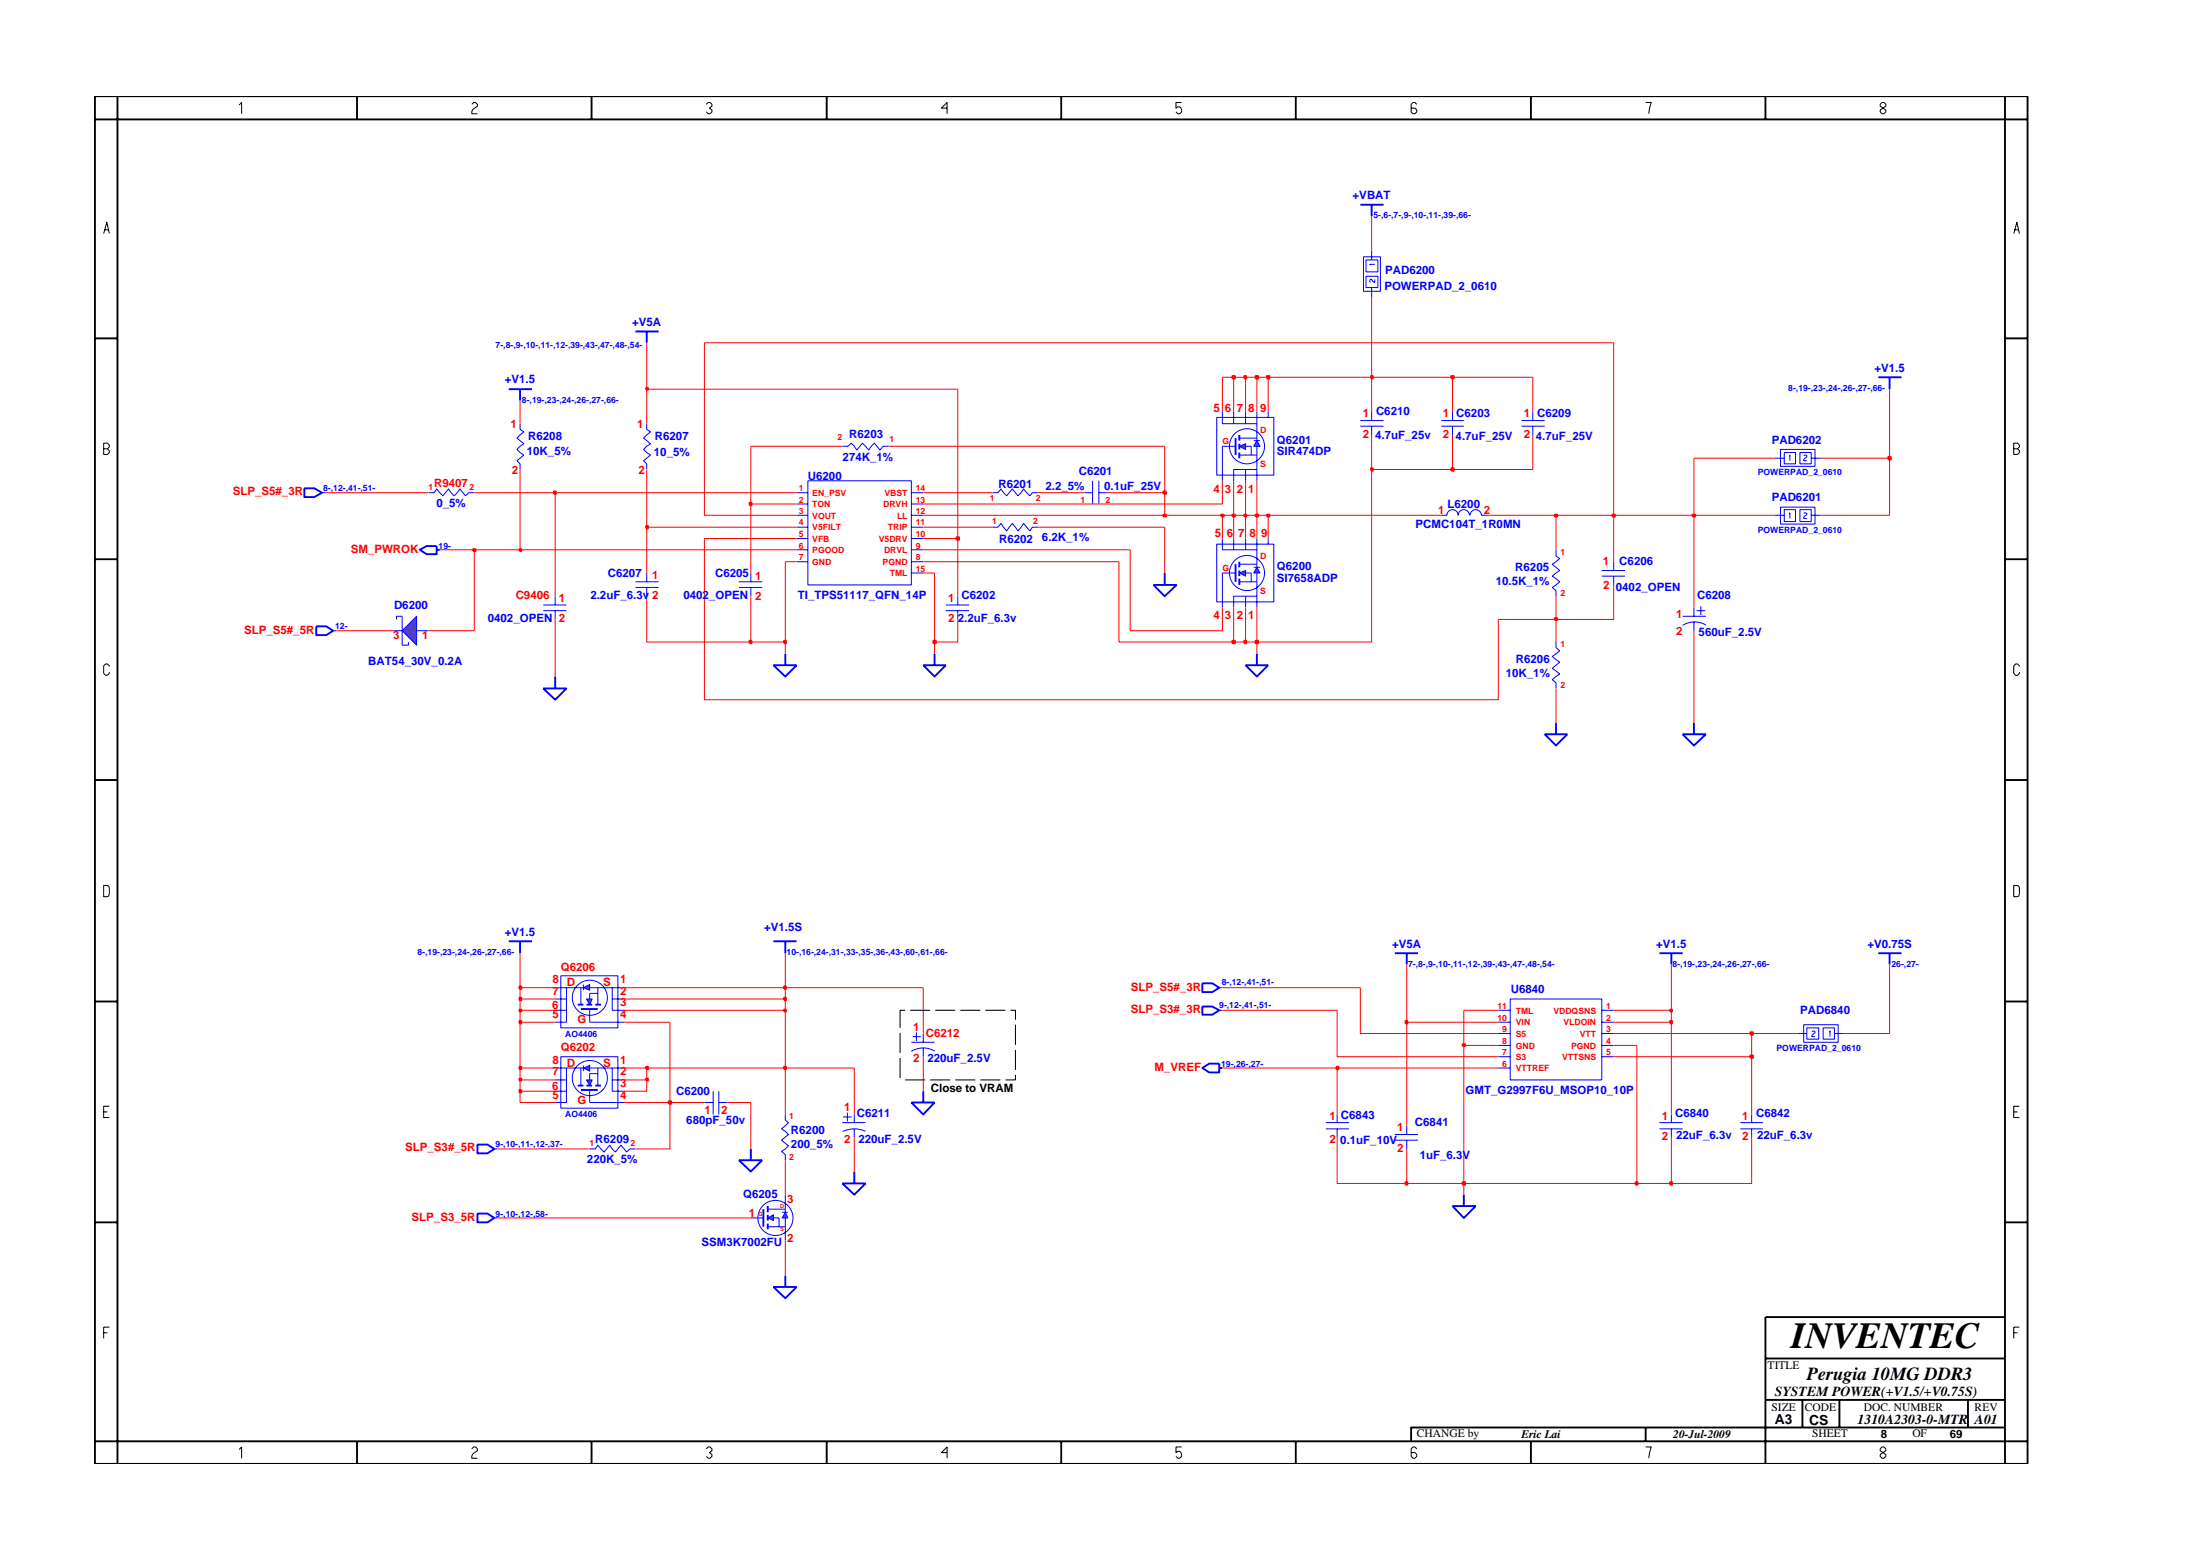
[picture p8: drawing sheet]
<svg xmlns="http://www.w3.org/2000/svg" width="297mm" height="210mm" viewBox="0 0 297 210" stroke-linecap="round" stroke-linejoin="round" font-family="sans-serif">
<g fill="none" stroke="#00f" stroke-width=".14">
<path d="M70.2 57.2v.7l.5 .4-.9 .8 .9 .8-.9 .7 .9 .8-.9 .8 .4 .4v.8M205.4 56.8h3.2M205.4 57.5h3.2M207 55.6v1.2M207 57.5v1.2M57.9 66.5h.7l.4-.5 .8 .9 .8-.9 .7 .9 .8-.9 .8 .9 .4-.4h.7M113.7 60.2h.8l.4-.4 .8 .9 .7-.9 .9 .9 .8-.9 .7 .9 .4-.5h.8M165 77.3h1.8M45 85.1h.4M227.2 83.2h3.1M228.7 82v1.2M228.7 83.9v1.2"/>
<path d="M229.1 82.4h1.1M229.6 81.8v1.2M230.3 84.3a3 3 0 0 0-3.1 .1M179 151.5h3.1M179 152.3h3.1M180.5 150.4v1.1M180.5 152.3v1.1M188.3 153.1h3.2M188.3 153.9h3.2M189.9 151.9v1.2M189.9 153.9v1.2"/>
</g>
<path d="M68.7 52.5h3.1M70.2 52.5v1.5M155.7 78.9h3.2l-1.6 1.6zM157.3 77.3v1.6M166.8 76.1v2.4M42.7 84.5h1.4l.9 .6-.9 .6h-1.4zM104.4 89.8h3.2l-1.6 1.5zM106 88.3v1.5M208.6 99.1h3l-1.5 1.5zM210.1 97.6v1.5" fill="none" stroke="#00f" stroke-width=".25"/>
<path d="M169.7 76.6l.4 .7h-.8z" fill="#3c3cc8"/>
<path d="M169.3 76.6h.8M169.7 76.6l.4 .7h-.8z" fill="none" stroke="#00f" stroke-width=".14"/>
<path d="M167.3 77.3l.9-.3v.8z" fill="#3c3cc8"/>
<g fill="none" stroke="#00f" stroke-width=".14">
<path d="M87.3 57.2v.7l.5 .4-.9 .8 .9 .8-.9 .7 .9 .8-.9 .8 .4 .4v.8M164.3 73.4h7.7v7.8h-7.7zM165 72.7v1.5h4.7M165 77.3v4.7M166.6 72.7v1.5M167.3 77.3l.9-.3v.8zM167.3 78.5h2.4M167.3 76.1h2.4M168.2 77.3h.7v1.2M168.2 72.7v1.5M169.7 72.7v3.9M169.7 77.3v4.7"/>
<path d="M171.2 72.7v.7M168.2 80.5v1.5M169.7 80.5h-3.1v1.5M95.1 148.8h1.2M96.3 147.3v3.1M97.1 148.8h1.1M97.1 147.3v3.1M106 150.4v.8l.5 .3-1 .8 1 .8-1 .8 1 .7-1 .8 .5 .4v.8M101.4 164.4h1.7"/>
<circle cx="168.4" cy="77.3" r="2.37"/>
</g>
<path d="M253.6 50.9h3.1M255.1 50.9v1.6M167.3 75.8v.8M167.3 77v.8M167.3 78.1v.8M103.1 163.2v2.4" fill="none" stroke="#00f" stroke-width=".25"/>
<path d="M106 163.6l.4 .8h-.8z" fill="#3c3cc8"/>
<path d="M105.6 163.6h.8M106 163.6l.4 .8h-.8z" fill="none" stroke="#00f" stroke-width=".14"/>
<path d="M103.7 164.4l.7-.5v.8z" fill="#3c3cc8"/>
<g fill="none" stroke="#00f" stroke-width=".14">
<path d="M66.7 155.1h.5M79.6 147.1v1.7M103.7 164.4l.7-.5v.8zM103.7 165.6h2.3M103.7 163.2h2.3M104.4 164.4h.8v1.2M106 161.2v2.4M106 164.4v3"/>
<circle cx="104.7" cy="164.4" r="2.37"/>
</g>
<path d="M183.7 27.6h3.1M185.2 27.6v1.6M227.2 99.1h3.1l-1.6 1.5zM228.7 97.6v1.5M64.5 154.5h1.3l.9 .6-.9 .5h-1.3zM78.4 147.1h2.3M103.7 162.8v.8M103.7 163.9v.8M103.7 165.1v.8" fill="none" stroke="#00f" stroke-width=".25"/>
<path d="M78.8 144.1l.8-.3v.8z" fill="#3c3cc8"/>
<path d="M78.8 144.1l.8-.3v.8zM78.8 143.8v.8" fill="none" stroke="#00f" stroke-width=".14"/>
<path d="M79.2 145.7h.8l-.4 .8z" fill="#3c3cc8"/>
<g fill="none" stroke="#00f" stroke-width=".14">
<path d="M73.3 81.6h3.2M73.3 82.4h3.2M75 80.5v1.1M75 82.4v1.2M79.6 136.2v1.8M75 144.1h3.8M75 147.3h1.5M75 145.7h1.5M75.7 142.6h7.7v6.9h-7.7zM76.5 144.1v4.7h-1.5M78.4 144.1v2.4M79.2 145.7h.8l-.4 .8z"/>
<path d="M79.6 144.1h4.7M79.6 148.8h4.7M80.7 144.1v2.4M80.7 144.9h-1.1v.8M82.7 144.1v3.2h1.6M82.7 145.7h1.6M66.7 164.4h.5"/>
<circle cx="79.6" cy="145.5" r="2.37"/>
</g>
<path d="M73.3 92.9h3.2l-1.5 1.5zM75 91.3v1.6M78.4 136.2h2.3M78 146.5h.8M79.2 146.5h.8M80.4 146.5h.7M64.5 163.8h1.3l.9 .6-.9 .6h-1.3z" fill="none" stroke="#00f" stroke-width=".25"/>
<path d="M78.8 133.3l.8-.4v.7z" fill="#3c3cc8"/>
<path d="M78.8 133.3l.8-.4v.7zM78.8 132.9v.7" fill="none" stroke="#00f" stroke-width=".14"/>
<path d="M79.2 134.8h.8l-.4 .8z" fill="#3c3cc8"/>
<g fill="none" stroke="#00f" stroke-width=".14">
<path d="M183.7 56.8h3.1M183.7 57.5h3.1M185.2 55.6v1.2M185.2 57.5v1.2M134 71.1h.7l.5-.5 .7 1.1 .8-1.1 .7 1.1 .8-1.1 .9 1.1 .3-.6h.8M146.4 66.5h1.1M147.5 64.9v3.1M148.4 66.5h1.1M148.4 64.9v3.1M53.2 85.1h1.1M54.3 83.2v3.9M56.2 85.1h1.7"/>
<path d="M210.1 86.6v.8l.5 .4-1 .8 1 .8-1 .8 1 .8-1 .7 .5 .4v.8M75 133.3h3.8M75 136.3h1.5M75 134.8h1.5M75.7 131.7h7.7v7h-7.7zM76.5 133.3v4.7h-1.5M78.4 133.3v2.3M79.2 134.8h.8l-.4 .8zM79.6 133.3h4.7M79.6 138h4.7M80.7 133.3v2.3M80.7 134.1h-1.1v.7"/>
<path d="M82.7 133.3v3h1.6M82.7 134.8h1.6M123.2 139.9h1.1M123.7 139.3v1.2M124.7 139.5v1.2M164.6 133.3h.4M164.6 136.3h.4M242.7 139.5h1.3M243.5 138.3h4.7v2.4h-4.7zM244 138.7h1.6v1.5h-1.6zM244.6 139.2l.2-.1 .3 .1v.2l-.5 .3v.2h.5M246.2 138.7h1.5v1.5h-1.5z"/>
<path d="M247 139.3l.1-.2v.8M247.7 139.5h1.2M123 140.7h3.2M124.7 141.4v1.2M126.2 141.8a3 3 0 0 0-3.2 .1M224.1 151.5h3.1M224.1 152.3h3.1M225.7 150.4v1.1M225.7 152.3v1.1"/>
<circle cx="79.6" cy="134.6" r="2.37"/>
</g>
<g fill="none" stroke="#00f" stroke-width=".25">
<path d="M56.7 74.2l.9-.5h1.4v1.1h-1.4zM59 74.2h.4M78 135.6h.8M79.2 135.6h.8M80.4 135.6h.7M162.3 132.7h1.4l.9 .6-.9 .6h-1.4zM162.3 135.8h1.4l.9 .5-.9 .6h-1.4zM253.6 128.6h3.1M255.1 128.6v1.6M123 148.8h3.2l-1.5 1.6zM124.7 147.3v1.5M196.1 162.8h3.1l-1.6 1.6z"/>
<path d="M197.6 161.2v1.6"/>
</g>
<path d="M54.3 85.1l1.9-1.9v3.9z" fill="#3c3cc8"/>
<g fill="none" stroke="#00f" stroke-width=".14">
<path d="M194.6 56.8h3M194.6 57.5h3M196.1 55.6v1.2M196.1 57.5v1.2M165 60.2h1.8M194.6 69.5h.8a.76 .76 0 0 1 .7-.7 .76 .76 0 0 1 .8 .7 .76 .76 0 0 1 .7-.7 .76 .76 0 0 1 .8 .7M198.5 69.5a.76 .76 0 0 1 .7-.7 .76 .76 0 0 1 .8 .7h.8M239.6 61.8h1.3M239.6 69.5h1.3M240.4 60.6h4.7v2.3h-4.7zM240.4 68.4h4.7v2.3h-4.7zM240.9 61.1h1.5v1.5h-1.5z"/>
<path d="M240.9 68.8h1.5v1.6h-1.5zM241.6 61.6l.1-.2v.8M241.6 69.4l.1-.2v.8M243 61.1h1.5v1.5h-1.5zM243 68.8h1.5v1.6h-1.5zM243.5 61.5l.2-.1 .3 .1v.2l-.5 .3v.2h.5M243.5 69.3l.2-.1 .3 .1v.2l-.5 .3v.2h.5M244.5 61.8h1.3M244.5 69.5h1.3M54.3 85.1l1.9-1.9v3.9zM54.3 83.2h-.8v.4M55.1 86.6v.5h-.8"/>
<path d="M79.6 155.1h.8l.3-.6 .9 1 .7-1 .8 1 .7-1 .8 1 .4-.4h.8"/>
</g>
<path d="M166.8 59.1v2.3M168.2 89.8h3l-1.5 1.5zM169.7 88.3v1.5" fill="none" stroke="#00f" stroke-width=".25"/>
<path d="M169.7 59.5l.4 .7h-.8z" fill="#3c3cc8"/>
<path d="M169.3 59.5h.8M169.7 59.5l.4 .7h-.8z" fill="none" stroke="#00f" stroke-width=".14"/>
<path d="M167.3 60.2l.9-.3v.7z" fill="#3c3cc8"/>
<g fill="none" stroke="#00f" stroke-width=".14">
<path d="M184.1 34.7h2.3v4.6h-2.3zM184.4 35.1h1.6v1.6h-1.6zM184.4 37.3h1.6v1.5h-1.6zM185.2 33.8v1.3M185.2 38.8v1.3M185.6 35.7h-.7l.2 .1M185.6 37.7v.4l-.4-.4h-.2l-.1 .2 .1 .2M164.3 56.3h7.7v7.8h-7.7zM165 55.6v1.6h4.7M166.6 55.6v1.6M167.3 59.1h2.4M168.2 55.6v1.6"/>
<path d="M169.7 55.6v3.9M171.2 55.6v.7M43.5 66.5h.4M85.8 78.5h3.1M85.8 79.3h3.1M87.3 77.3v1.2M87.3 79.3v1.2M99.8 78.5h3.1M99.8 79.3h3.1M101.4 77.3v1.2M101.4 79.3v1.2M107.6 66.5h1.5"/>
<path d="M107.6 68h1.5M107.6 69.5h1.5M107.6 71.1h1.5M107.6 72.7h1.5M107.6 74.2h1.5M107.6 75.8h1.5M109.1 64.9h13.9v14h-13.9zM123 66.5h1.7M123 68h1.7M123 69.5h1.7M123 71.1h1.7M123 72.7h1.7"/>
<path d="M123 74.2h1.7M123 75.8h1.7M123 77.3h1.7M134 66.5h.7l.5-.5 .7 .9 .8-.9 .7 .9 .8-.9 .9 .9 .3-.4h.8M165 60.2v4.7M167.3 60.2l.9-.3v.7zM167.3 61.4h2.4M168.2 60.2h.7v1.2M168.2 63.4v1.5M169.7 60.2v4.7M169.7 63.4h-3.1v1.5M210.1 74.2v.8l.5 .4-1 .7 1 .9-1 .8 1 .7-1 .8 .5 .4v.8"/>
<path d="M216.3 77h3.1M216.3 77.8h3.1M217.9 75.8v1.2M217.9 77.8v1.1M127.7 81.6h3.1M127.7 82.4h3.1M129.3 80.5v1.1M129.3 82.4v1.2M202.3 136.3h1.6M202.3 138h1.6M202.3 139.5h1.6M203.9 134.8h12.4v10.9h-12.4z"/>
<path d="M216.3 136.3h1.6M216.3 138h1.6M216.3 139.5h1.6M113.7 151.5h3.2M113.8 150.7h1.2M114.4 150.1v1.2M115.3 150.4v1.1M115.3 152.3v1.1M116.9 152.7a3.7 3.7 0 0 0-3.1 0M202.3 141.1h1.6M202.3 142.6h1.6M202.3 144.1h1.6"/>
<path d="M216.3 141.1h1.6M216.3 142.6h1.6M235 151.5h3M235 152.3h3M236.5 150.4v1.1M236.5 152.3v1.1"/>
<circle cx="168.4" cy="60.2" r="2.37"/>
</g>
<g fill="none" stroke="#00f" stroke-width=".25">
<path d="M85.8 44.7h3.1M87.3 44.7v1.6M167.3 58.7v.8M167.3 59.9v.7M41.1 65.9h1.3l1.1 .6-1.1 .6h-1.3zM167.3 61.1v.7M124.7 89.8h3l-1.5 1.5zM126.2 88.3v1.5M68.7 127h3.1M70.2 127v1.6M104.4 127h3.2M106 127v1.6"/>
<path d="M188.3 128.6h3.2M189.9 128.6v1.6M224.1 128.6h3.1M225.7 128.6v1.6M99.8 156.6h3.1l-1.5 1.5zM101.4 155.1v1.5M113.7 159.7h3.2l-1.6 1.5zM115.3 158.1v1.6M162.3 144.1l1-.6h1.3v1.2h-1.3zM164.6 144.1h.4M104.4 173.7h3.2l-1.6 1.5zM106 172.2v1.5"/>
</g>
<path d="M106 156.6v4.6M180.5 153.4v6.3h9.4M197.6 159.7v1.5M67.2 164.4h34.2M106 167.4v4.8" fill="none" stroke="#f00" stroke-width=".14"/>
<path d="M189.8 159.5h.2v.4h-.2z" fill="#8e2323"/>
<path d="M189.8 159.5h.2v.4h-.2z" fill="none" stroke="#f00" stroke-width=".25"/>
<path d="M189.9 155.1v4.6h7.7" fill="none" stroke="#f00" stroke-width=".14"/>
<path d="M197.5 159.5h.3v.4h-.3z" fill="#8e2323"/>
<path d="M197.5 159.5h.3v.4h-.3z" fill="none" stroke="#f00" stroke-width=".25"/>
<path d="M197.6 141.1v18.6h23.4" fill="none" stroke="#f00" stroke-width=".14"/>
<path d="M220.8 159.5h.3v.4h-.3z" fill="#8e2323"/>
<path d="M220.8 159.5h.3v.4h-.3z" fill="none" stroke="#f00" stroke-width=".25"/>
<path d="M221 141.1v18.6h4.7" fill="none" stroke="#f00" stroke-width=".14"/>
<path d="M225.5 159.5h.2v.4h-.2z" fill="#8e2323"/>
<path d="M225.5 159.5h.2v.4h-.2z" fill="none" stroke="#f00" stroke-width=".25"/>
<path d="M189.9 138v13.9M225.7 138v12.4M67.2 155.1h12.4M70.2 147.3v1.5h4.8M84.3 148.8h6.2v6.3h-4.7M101.4 148.8v6.3M106 144.1v6.3M115.3 144.1v6.3M115.3 153.4v4.7M180.5 144.1v6.3M225.7 153.4v6.3h10.8v-6.3M236.5 142.6v7.8" fill="none" stroke="#f00" stroke-width=".14"/>
<path d="M90.3 148.6h.3v.4h-.3z" fill="#8e2323"/>
<path d="M90.3 148.6h.3v.4h-.3z" fill="none" stroke="#f00" stroke-width=".25"/>
<path d="M90.5 138v10.8h4.6M98.2 148.8h3.2" fill="none" stroke="#f00" stroke-width=".14"/>
<path d="M70.1 147.1h.3v.3h-.3z" fill="#8e2323"/>
<path d="M70.1 147.1h.3v.3h-.3z" fill="none" stroke="#f00" stroke-width=".25"/>
<path d="M70.2 145.7v1.6h4.8M87.3 145.7v1.6h-3M124.7 142.6v4.7" fill="none" stroke="#f00" stroke-width=".14"/>
<path d="M70.1 145.6h.3v.2h-.3z" fill="#8e2323"/>
<path d="M70.1 145.6h.3v.2h-.3z" fill="none" stroke="#f00" stroke-width=".25"/>
<path d="M70.2 144.1v1.6h4.8M84.3 145.7h3" fill="none" stroke="#f00" stroke-width=".14"/>
<path d="M87.2 145.6h.3v.2h-.3z" fill="#8e2323"/>
<path d="M87.2 145.6h.3v.2h-.3z" fill="none" stroke="#f00" stroke-width=".25"/>
<path d="M87.3 144.1v1.6" fill="none" stroke="#f00" stroke-width=".14"/>
<path d="M70.1 144h.3v.3h-.3z" fill="#8e2323"/>
<path d="M70.1 144h.3v.3h-.3z" fill="none" stroke="#f00" stroke-width=".25"/>
<path d="M70.2 138v6.1h4.8M84.3 144.1h3" fill="none" stroke="#f00" stroke-width=".14"/>
<path d="M87.2 144h.3v.3h-.3z" fill="#8e2323"/>
<path d="M87.2 144h.3v.3h-.3z" fill="none" stroke="#f00" stroke-width=".25"/>
<path d="M87.3 144.1h18.7" fill="none" stroke="#f00" stroke-width=".14"/>
<path d="M105.9 144h.2v.3h-.2z" fill="#8e2323"/>
<path d="M105.9 144h.2v.3h-.2z" fill="none" stroke="#f00" stroke-width=".25"/>
<path d="M106 136.3v7.8h9.3M165 144.1h15.5" fill="none" stroke="#f00" stroke-width=".14"/>
<path d="M180.5 144h.2v.3h-.2z" fill="#8e2323"/>
<path d="M180.5 144h.2v.3h-.2z" fill="none" stroke="#f00" stroke-width=".25"/>
<path d="M180.5 136.3v6.3h21.8M180.5 144.1h21.8M217.9 142.6h18.6" fill="none" stroke="#f00" stroke-width=".14"/>
<path d="M236.3 142.4h.4v.4h-.4z" fill="#8e2323"/>
<path d="M236.3 142.4h.4v.4h-.4z" fill="none" stroke="#f00" stroke-width=".25"/>
<path d="M236.5 139.5v3.1" fill="none" stroke="#f00" stroke-width=".14"/>
<path d="M197.5 140.9h.3v.3h-.3z" fill="#8e2323"/>
<path d="M197.5 140.9h.3v.3h-.3z" fill="none" stroke="#f00" stroke-width=".25"/>
<path d="M124.7 133.3v6.2M183.7 133.3v6.2h18.6M197.6 136.3v4.8h4.7M217.9 139.5h18.6M217.9 141.1h3.1" fill="none" stroke="#f00" stroke-width=".14"/>
<path d="M236.3 139.3h.4v.3h-.4z" fill="#8e2323"/>
<path d="M236.3 139.3h.4v.3h-.4z" fill="none" stroke="#f00" stroke-width=".25"/>
<path d="M236.5 139.5h6.2M255.1 130.2v9.3h-6.2" fill="none" stroke="#f00" stroke-width=".14"/>
<path d="M70.1 137.8h.3v.3h-.3z" fill="#8e2323"/>
<path d="M70.1 137.8h.3v.3h-.3z" fill="none" stroke="#f00" stroke-width=".25"/>
<path d="M70.2 136.3v1.7h4.8M84.3 138h6.2" fill="none" stroke="#f00" stroke-width=".14"/>
<path d="M189.8 137.8h.2v.3h-.2z" fill="#8e2323"/>
<path d="M189.8 137.8h.2v.3h-.2z" fill="none" stroke="#f00" stroke-width=".25"/>
<path d="M189.9 130.2v7.8h12.4M217.9 138h7.8" fill="none" stroke="#f00" stroke-width=".14"/>
<path d="M225.5 137.8h.2v.3h-.2z" fill="#8e2323"/>
<path d="M225.5 137.8h.2v.3h-.2z" fill="none" stroke="#f00" stroke-width=".25"/>
<path d="M225.7 136.3v1.7" fill="none" stroke="#f00" stroke-width=".14"/>
<path d="M70.1 136.3h.3v.2h-.3z" fill="#8e2323"/>
<path d="M70.1 136.3h.3v.2h-.3z" fill="none" stroke="#f00" stroke-width=".25"/>
<path d="M70.2 134.8v1.5h4.8M84.3 136.3h21.7" fill="none" stroke="#f00" stroke-width=".14"/>
<path d="M105.9 136.3h.2v.2h-.2z" fill="#8e2323"/>
<path d="M105.9 136.3h.2v.2h-.2z" fill="none" stroke="#f00" stroke-width=".25"/>
<path d="M106 134.8v1.5M165 136.3h15.5M197.6 136.3h4.7M217.9 136.3h7.8" fill="none" stroke="#f00" stroke-width=".14"/>
<path d="M225.5 136.3h.2v.2h-.2z" fill="#8e2323"/>
<path d="M225.5 136.3h.2v.2h-.2z" fill="none" stroke="#f00" stroke-width=".25"/>
<path d="M225.7 130.2v6.1" fill="none" stroke="#f00" stroke-width=".14"/>
<path d="M70.1 134.6h.3v.4h-.3z" fill="#8e2323"/>
<path d="M70.1 134.6h.3v.4h-.3z" fill="none" stroke="#f00" stroke-width=".25"/>
<path d="M70.2 133.3v1.5h4.8M84.3 134.8h21.7" fill="none" stroke="#f00" stroke-width=".14"/>
<path d="M105.9 134.6h.2v.4h-.2z" fill="#8e2323"/>
<path d="M105.9 134.6h.2v.4h-.2z" fill="none" stroke="#f00" stroke-width=".25"/>
<path d="M106 133.3v1.5" fill="none" stroke="#f00" stroke-width=".14"/>
<path d="M70.1 133.1h.3v.4h-.3z" fill="#8e2323"/>
<path d="M70.1 133.1h.3v.4h-.3z" fill="none" stroke="#f00" stroke-width=".25"/>
<path d="M70.2 128.6v4.7h4.8M84.3 133.3h21.7" fill="none" stroke="#f00" stroke-width=".14"/>
<path d="M105.9 133.1h.2v.4h-.2z" fill="#8e2323"/>
<path d="M105.9 133.1h.2v.4h-.2z" fill="none" stroke="#f00" stroke-width=".25"/>
<path d="M95.1 72.7v21.7h107.2v-10.8M75 83.6v7.7M87.3 80.5v6.1h14.1M106 86.6v1.7M126.2 86.6v1.7M169.7 86.6v1.7M210.1 92.9v4.7M228.7 85.1v12.5M106 128.6v4.7h18.7M165 133.3h18.7" fill="none" stroke="#f00" stroke-width=".14"/>
<path d="M101.2 86.5h.3v.3h-.3z" fill="#8e2323"/>
<path d="M101.2 86.5h.3v.3h-.3z" fill="none" stroke="#f00" stroke-width=".25"/>
<path d="M101.4 80.5v6.1h4.6" fill="none" stroke="#f00" stroke-width=".14"/>
<path d="M105.9 86.5h.2v.3h-.2z" fill="#8e2323"/>
<path d="M105.9 86.5h.2v.3h-.2z" fill="none" stroke="#f00" stroke-width=".25"/>
<path d="M106 75.8v10.8" fill="none" stroke="#f00" stroke-width=".14"/>
<path d="M126 86.5h.4v.3h-.4z" fill="#8e2323"/>
<path d="M126 86.5h.4v.3h-.4z" fill="none" stroke="#f00" stroke-width=".25"/>
<path d="M126.2 77.3v9.3h3.1v-3M151.1 75.8v10.8h15.5" fill="none" stroke="#f00" stroke-width=".14"/>
<path d="M166.4 86.5h.3v.3h-.3z" fill="#8e2323"/>
<path d="M166.4 86.5h.3v.3h-.3z" fill="none" stroke="#f00" stroke-width=".25"/>
<path d="M166.6 82v4.6h1.6" fill="none" stroke="#f00" stroke-width=".14"/>
<path d="M168 86.5h.3v.3h-.3z" fill="#8e2323"/>
<path d="M168 86.5h.3v.3h-.3z" fill="none" stroke="#f00" stroke-width=".25"/>
<path d="M168.2 82v4.6h1.5" fill="none" stroke="#f00" stroke-width=".14"/>
<path d="M169.5 86.5h.4v.3h-.4z" fill="#8e2323"/>
<path d="M169.5 86.5h.4v.3h-.4z" fill="none" stroke="#f00" stroke-width=".25"/>
<path d="M64 74.2v10.9h-6.1M152.6 74.2v10.9h12.4v-3.1M185.2 63.4v23.2h-15.5v-4.6M45.4 85.1h7.8M202.3 83.6h7.8v3" fill="none" stroke="#f00" stroke-width=".14"/>
<path d="M209.9 83.4h.4v.3h-.4z" fill="#8e2323"/>
<path d="M209.9 83.4h.4v.3h-.4z" fill="none" stroke="#f00" stroke-width=".25"/>
<path d="M59.4 74.2h4.6M75 66.5v14M87.3 71.1v6.2M101.4 68v9.3M106 75.8h1.6M124.7 77.3h1.5M124.7 75.8h26.4M129.3 72.7v7.8M157.3 71.1v6.2M217.9 78.9v4.7h-7.8v-3.1M217.9 69.5v6.3M228.7 69.5v12.5" fill="none" stroke="#f00" stroke-width=".14"/>
<path d="M63.9 74.1h.3v.3h-.3z" fill="#8e2323"/>
<path d="M63.9 74.1h.3v.3h-.3z" fill="none" stroke="#f00" stroke-width=".25"/>
<path d="M64 74.2h6.2" fill="none" stroke="#f00" stroke-width=".14"/>
<path d="M70.1 74.1h.3v.3h-.3z" fill="#8e2323"/>
<path d="M70.1 74.1h.3v.3h-.3z" fill="none" stroke="#f00" stroke-width=".25"/>
<path d="M70.2 63.4v10.8h37.4M95.1 72.7h12.5M124.7 74.2h27.9M124.7 72.7h4.6M210.1 69.5v4.7" fill="none" stroke="#f00" stroke-width=".14"/>
<path d="M129.1 72.5h.4v.3h-.4z" fill="#8e2323"/>
<path d="M129.1 72.5h.4v.3h-.4z" fill="none" stroke="#f00" stroke-width=".25"/>
<path d="M129.3 52.5v20.2M165 69.5v3.2M166.6 69.5v3.2M168.2 69.5v3.2M169.7 69.5v3.2M171.2 69.5v3.2" fill="none" stroke="#f00" stroke-width=".14"/>
<path d="M87.2 71h.3v.3h-.3z" fill="#8e2323"/>
<path d="M87.2 71h.3v.3h-.3z" fill="none" stroke="#f00" stroke-width=".25"/>
<path d="M95.1 46.3v23.2h12.5M87.3 63.4v7.7h20.3M124.7 71.1h9.3M124.7 69.5h32.6M140.2 71.1h17.1" fill="none" stroke="#f00" stroke-width=".14"/>
<path d="M157.1 69.5h.3v.2h-.3z" fill="#8e2323"/>
<path d="M157.1 69.5h.3v.2h-.3z" fill="none" stroke="#f00" stroke-width=".25"/>
<path d="M157.3 66.5v3h7.7" fill="none" stroke="#f00" stroke-width=".14"/>
<path d="M164.9 69.5h.3v.2h-.3z" fill="#8e2323"/>
<path d="M164.9 69.5h.3v.2h-.3z" fill="none" stroke="#f00" stroke-width=".25"/>
<path d="M165 69.5h1.6" fill="none" stroke="#f00" stroke-width=".14"/>
<path d="M166.4 69.5h.3v.2h-.3z" fill="#8e2323"/>
<path d="M166.4 69.5h.3v.2h-.3z" fill="none" stroke="#f00" stroke-width=".25"/>
<path d="M166.6 64.9v4.6h1.6" fill="none" stroke="#f00" stroke-width=".14"/>
<path d="M168 69.5h.3v.2h-.3z" fill="#8e2323"/>
<path d="M168 69.5h.3v.2h-.3z" fill="none" stroke="#f00" stroke-width=".25"/>
<path d="M168.2 64.9v4.6h1.5" fill="none" stroke="#f00" stroke-width=".14"/>
<path d="M169.5 69.5h.4v.2h-.4z" fill="#8e2323"/>
<path d="M169.5 69.5h.4v.2h-.4z" fill="none" stroke="#f00" stroke-width=".25"/>
<path d="M169.7 64.9v4.6h1.5" fill="none" stroke="#f00" stroke-width=".14"/>
<path d="M171.1 69.5h.3v.2h-.3z" fill="#8e2323"/>
<path d="M171.1 69.5h.3v.2h-.3z" fill="none" stroke="#f00" stroke-width=".25"/>
<path d="M171.2 69.5h23.4M200.8 69.5h9.3" fill="none" stroke="#f00" stroke-width=".14"/>
<path d="M209.9 69.5h.4v.2h-.4z" fill="#8e2323"/>
<path d="M209.9 69.5h.4v.2h-.4z" fill="none" stroke="#f00" stroke-width=".25"/>
<path d="M210.1 69.5h7.8" fill="none" stroke="#f00" stroke-width=".14"/>
<path d="M217.7 69.5h.3v.2h-.3z" fill="#8e2323"/>
<path d="M217.7 69.5h.3v.2h-.3z" fill="none" stroke="#f00" stroke-width=".25"/>
<path d="M217.9 46.3v23.2h10.8" fill="none" stroke="#f00" stroke-width=".14"/>
<path d="M228.5 69.5h.4v.2h-.4z" fill="#8e2323"/>
<path d="M228.5 69.5h.4v.2h-.4z" fill="none" stroke="#f00" stroke-width=".25"/>
<path d="M228.7 61.8v7.7h10.9M255.1 61.8v7.7h-9.3" fill="none" stroke="#f00" stroke-width=".14"/>
<path d="M101.2 67.8h.3v.4h-.3z" fill="#8e2323"/>
<path d="M101.2 67.8h.3v.4h-.3z" fill="none" stroke="#f00" stroke-width=".25"/>
<path d="M43.9 66.5h14M64 66.5h11M101.4 60.2v7.8h6.2M165 64.9v3.1h-40.3" fill="none" stroke="#f00" stroke-width=".14"/>
<path d="M74.8 66.3h.2v.4h-.2z" fill="#8e2323"/>
<path d="M74.8 66.3h.2v.4h-.2z" fill="none" stroke="#f00" stroke-width=".25"/>
<path d="M75 66.5h32.6M124.7 66.5h9.3M140.2 66.5h6.2M149.5 66.5h7.8" fill="none" stroke="#f00" stroke-width=".14"/>
<path d="M157.1 66.3h.3v.4h-.3z" fill="#8e2323"/>
<path d="M157.1 66.3h.3v.4h-.3z" fill="none" stroke="#f00" stroke-width=".25"/>
<path d="M157.3 60.2v6.3" fill="none" stroke="#f00" stroke-width=".14"/>
<path d="M185.1 63.2h.3v.3h-.3z" fill="#8e2323"/>
<path d="M185.1 63.2h.3v.3h-.3z" fill="none" stroke="#f00" stroke-width=".25"/>
<path d="M185.2 58.7v4.7h10.9" fill="none" stroke="#f00" stroke-width=".14"/>
<path d="M195.9 63.2h.4v.3h-.4z" fill="#8e2323"/>
<path d="M195.9 63.2h.4v.3h-.4z" fill="none" stroke="#f00" stroke-width=".25"/>
<path d="M196.1 58.7v4.7h10.9v-4.7M228.7 61.8h10.9M245.8 61.8h9.3" fill="none" stroke="#f00" stroke-width=".14"/>
<path d="M255 61.7h.3v.3h-.3z" fill="#8e2323"/>
<path d="M255 61.7h.3v.3h-.3z" fill="none" stroke="#f00" stroke-width=".25"/>
<g fill="none" stroke="#f00" stroke-width=".14">
<path d="M70.2 54v3.2M87.3 52.5v4.7M165 50.9v4.7M166.6 50.9v4.7M168.2 50.9v4.7M169.7 50.9v4.7M171.2 50.9v4.7M185.2 50.9v4.7M196.1 50.9v4.7M207 50.9v4.7M255.1 52.5v9.3M101.4 60.2h12.3"/>
<path d="M120 60.2h37.3"/>
</g>
<path d="M87.2 52.4h.3v.2h-.3z" fill="#8e2323"/>
<path d="M87.2 52.4h.3v.2h-.3z" fill="none" stroke="#f00" stroke-width=".25"/>
<path d="M87.3 46.3v6.2h42M165 50.9h1.6" fill="none" stroke="#f00" stroke-width=".14"/>
<path d="M166.4 50.7h.3v.4h-.3z" fill="#8e2323"/>
<path d="M166.4 50.7h.3v.4h-.3z" fill="none" stroke="#f00" stroke-width=".25"/>
<path d="M166.6 50.9h1.6" fill="none" stroke="#f00" stroke-width=".14"/>
<path d="M168 50.7h.3v.4h-.3z" fill="#8e2323"/>
<path d="M168 50.7h.3v.4h-.3z" fill="none" stroke="#f00" stroke-width=".25"/>
<path d="M168.2 50.9h1.5" fill="none" stroke="#f00" stroke-width=".14"/>
<path d="M169.5 50.7h.4v.4h-.4z" fill="#8e2323"/>
<path d="M169.5 50.7h.4v.4h-.4z" fill="none" stroke="#f00" stroke-width=".25"/>
<path d="M169.7 50.9h1.5" fill="none" stroke="#f00" stroke-width=".14"/>
<path d="M171.1 50.7h.3v.4h-.3z" fill="#8e2323"/>
<path d="M171.1 50.7h.3v.4h-.3z" fill="none" stroke="#f00" stroke-width=".25"/>
<path d="M171.2 50.9h14" fill="none" stroke="#f00" stroke-width=".14"/>
<path d="M185.1 50.7h.3v.4h-.3z" fill="#8e2323"/>
<path d="M185.1 50.7h.3v.4h-.3z" fill="none" stroke="#f00" stroke-width=".25"/>
<path d="M185.2 40.1v10.8h10.9" fill="none" stroke="#f00" stroke-width=".14"/>
<path d="M195.9 50.7h.4v.4h-.4z" fill="#8e2323"/>
<path d="M195.9 50.7h.4v.4h-.4z" fill="none" stroke="#f00" stroke-width=".25"/>
<path d="M185.2 29.2v4.6M95.1 46.3h122.8M196.1 50.9h10.9" fill="none" stroke="#f00" stroke-width=".14"/>
<g fill="none" stroke="#000" stroke-width=".25">
<path d="M12.8 13h261v184.6h-261zM12.8 16.1h261M15.9 13v184.6M48.2 13v3.1M79.9 13v3.1M111.6 13v3.1M143.3 13v3.1M174.9 13v3.1M206.7 13v3.1M238.4 13v3.1M270.7 13v184.6M12.8 45.7h3.1"/>
<path d="M270.7 45.7h3.1M12.8 75.5h3.1M270.7 75.5h3.1M12.8 105.3h3.1M270.7 105.3h3.1M12.8 135.2h3.1M270.7 135.2h3.1M12.8 165h3.1M270.7 177.7h-32.3v19.9M270.7 165h3.1M12.8 194.5h261M48.2 194.5v3.1"/>
<path d="M79.9 194.5v3.1M111.6 194.5v3.1M143.3 194.5v3.1M174.9 194.5v3.1M206.7 194.5v3.1M222.2 192.6v1.9M238.4 183.3h32.3M238.4 188.9h32.3M243.4 188.9v3.7M248.4 188.9v3.7M265.7 188.9v3.7M270.7 192.6h-80.2v1.9"/>
</g>
<g fill="none" stroke="#000" stroke-width=".14">
<path d="M32.3 14.2l.3-.4v1.6M63.7 14.1l.3-.3h.2l.3 .3v.2l-.5 .4-.3 .4v.3h.8M95.4 14.1l.2-.3h.3l.2 .3v.2l-.3 .3 .3 .2v.3l-.2 .3h-.3l-.2-.3M127.9 14.6h-.8l.8-.8v1.6M159.5 13.8h-.7v.8l.2-.2a.5 .5 0 0 1 .5 .7l-.2 .3h-.3l-.2-.3M191.3 14.1l-.3-.3h-.2l-.3 .3v1l.3 .3h.2l.3-.3v-.3l-.3-.2h-.5M222.2 13.8h.8l-.4 1.6M253.9 14.1l.2-.3h.3l.2 .3v.2l-.7 .5v.3l.2 .3h.3l.2-.3v-.3l-.7-.5zM14 31.5l.4-1.5 .4 1.5M14.1 31h.6M271.9 31.5l.4-1.5 .4 1.5M272 31h.6"/>
<path d="M14 59.8h.5l.3 .3v.2l-.3 .3 .3 .2v.3l-.3 .2h-.5zM14 60.6h.5M271.9 60.6h.5l.3-.3v-.2l-.3-.3h-.5v1.5h.5l.3-.2v-.3l-.3-.2M14.8 89.9l-.3-.3h-.2l-.3 .3v1l.3 .2h.2l.3-.2v-.2M272.7 89.9l-.3-.3h-.3l-.2 .3v1l.2 .2h.3l.3-.2v-.2M14 119.5l.7 .1 .1 .2-.1 1.1-.7 .1zM271.9 119.5l.7 .1 .1 .2-.1 1.1-.7 .1zM121.5 139.4v2.7M122.2 136.3h-.7v2.4M122.9 136.3h2.7M126.3 136.3h2.7M129.7 136.3h2.7"/>
<path d="M133 136.3h2.7M136.4 136.3h.7v1.3M137.1 138.3v2.7M14 150.1h.5M14.8 149.3h-.8v1.5h.8M121.5 142.8v2.7M122.2 145.7h2.7M125.6 145.7h2.7M129 145.7h2.7M132.4 145.7h2.7M137.1 145.1v.6h-1.4M137.1 141.7v2.7"/>
<path d="M271.9 150.1h.5M272.7 149.3h-.8v1.5h.8M14 179.9h.5M14.8 179.1h-.8v1.5M271.9 179.9h.5M272.7 179.1h-.8v1.5M32.3 195.6l.3-.3v1.5M63.7 195.5l.3-.2h.2l.3 .2v.3l-.7 .5-.1 .2v.3h.8M95.4 195.5l.2-.2h.3l.2 .2v.3l-.3 .2 .3 .3v.2l-.2 .3h-.3l-.2-.3M127.9 196h-.8l.8-.7v1.5M159.5 195.3h-.7v.7l.2-.1a.5 .5 0 0 1 .5 .6l-.2 .3h-.3l-.2-.3M191.3 195.5l-.3-.2h-.2l-.3 .2v1l.3 .3h.2l.3-.3v-.2l-.3-.3h-.5"/>
<path d="M222.2 195.3h.8l-.4 1.5M254.1 195.3l-.2 .2v.3l.7 .5v.2l-.2 .3h-.3l-.2-.3v-.2l.7-.5v-.3l-.2-.2z"/>
</g>
<text font-size="5" x="241.8" y="182">INVENTEC</text>
<text font-size="2.5" x="244" y="186.3">Perugia 10MG DDR3</text>
<g font-size="1.9">
<text x="239.6" y="188.3">SYSTEM POWER(+V1.5/+V0.75S)</text>
<text x="239.6" y="192.2">A3</text>
<text x="244.3" y="192.3">CS</text>
<text x="250.8" y="192.2">1310A2303-0-MTR</text>
<text x="266.6" y="192.2">A01</text>
</g>
<g font-size="1.6" fill="#00f">
<text x="182.6" y="26.9">+VBAT</text>
<text x="186.9" y="39.1">POWERPAD_2_0610</text>
<text x="187" y="36.9">PAD6200</text>
<text x="85.4" y="44">+V5A</text>
<text x="68.2" y="51.7">+V1.5</text>
<text x="253.1" y="50.2">+V1.5</text>
<text x="71.3" y="59.4">R6208</text>
<text x="88.4" y="59.4">R6207</text>
<text x="114.7" y="59.1">R6203</text>
<text x="172.4" y="59.9">Q6201</text>
<text x="185.7" y="59.2">4.7uF_25v</text>
<text x="196.5" y="59.4">4.7uF_25V</text>
<text x="207.4" y="59.4">4.7uF_25V</text>
<text x="239.2" y="59.9">PAD6202</text>
<text x="71.1" y="61.4">10K_5%</text>
<text x="88.3" y="61.5">10_5%</text>
<text x="109.1" y="64.7">U6200</text>
<text x="113.8" y="62.2">274K_1%</text>
<text x="134.8" y="65.8">R6201</text>
<text x="145.7" y="64.1">C6201</text>
<text x="172.4" y="61.4">SIR474DP</text>
<text x="58.9" y="68.4">0_5%</text>
<text x="141.2" y="66.1">2.2_5%</text>
<text x="149.1" y="66.1">0.1uF_25V</text>
<text x="191.1" y="71.3">PCMC104T_1R0MN</text>
<text x="195.4" y="68.6">L6200</text>
<text x="239.2" y="67.7">PAD6201</text>
<text x="82.1" y="77.8">C6207</text>
<text x="96.5" y="77.8">C6205</text>
<text x="134.9" y="73.3">R6202</text>
<text x="140.7" y="73">6.2K_1%</text>
<text x="172.4" y="77">Q6200</text>
<text x="204.6" y="77">R6205</text>
<text x="218.6" y="76.2">C6206</text>
<text x="53.2" y="82.2">D6200</text>
<text x="65.9" y="83.9">0402_OPEN</text>
<text x="79.7" y="80.9">2.2uF_6.3v</text>
<text x="92.3" y="80.9">0402_OPEN</text>
<text x="107.7" y="80.9">TI_TPS51117_QFN_14P</text>
<text x="129.3" y="83.9">2.2uF_6.3v</text>
<text x="172.4" y="78.5">SI7658ADP</text>
<text x="202" y="78.9">10.5K_1%</text>
<text x="218.2" y="79.7">0402_OPEN</text>
<text x="229.1" y="80.8">C6208</text>
<text x="49.7" y="89.8">BAT54_30V_0.2A</text>
<text x="204.7" y="89.4">R6206</text>
<text x="229.3" y="85.9">560uF_2.5V</text>
<text x="203.3" y="91.4">10K_1%</text>
<text x="103.2" y="125.7">+V1.5S</text>
<text x="68.2" y="126.3">+V1.5</text>
<text x="188" y="127.9">+V5A</text>
<text x="223.6" y="127.9">+V1.5</text>
<text x="252.1" y="127.9">+V0.75S</text>
<text x="204" y="134.1">U6840</text>
<text x="243.1" y="136.8">PAD6840</text>
<text x="125.2" y="143.4">220uF_2.5V</text>
<text x="91.3" y="147.8">C6200</text>
<text x="197.9" y="147.7">GMT_G2997F6U_MSOP10_10P</text>
<text x="80.4" y="154.3">R6209</text>
<text x="92.7" y="151.8">680pF_50v</text>
<text x="106.8" y="155">200_5%</text>
<text x="106.8" y="153">R6200</text>
<text x="115.7" y="150.7">C6211</text>
<text x="115.9" y="154.3">220uF_2.5V</text>
<text x="181" y="154.4">0.1uF_10V</text>
<text x="191" y="151.9">C6841</text>
<text x="226.2" y="150.7">C6840</text>
<text x="226.3" y="153.8">22uF_6.3v</text>
<text x="237.1" y="150.7">C6842</text>
<text x="237.2" y="153.7">22uF_6.3v</text>
<text x="79.3" y="157">220K_5%</text>
<text x="100.4" y="161.7">Q6205</text>
<text x="191.7" y="156.4">1uF_6.3V</text>
<text x="94.7" y="168.2">SSM3K7002FU</text>
</g>
<g font-size="1.6" fill="#f00">
<text x="68.9" y="57.7">1</text>
<text x="86" y="57.7">1</text>
<text x="163.9" y="55.6">5</text>
<text x="165.4" y="55.6">6</text>
<text x="167" y="55.6">7</text>
<text x="168.5" y="55.6">8</text>
<text x="170.1" y="55.6">9</text>
<text x="184" y="56.3">1 C6210</text>
<text x="184" y="59.1">2</text>
<text x="194.8" y="56.3">1 C6203</text>
<text x="194.8" y="59.1">2</text>
<text x="205.8" y="56.3">1 C6209</text>
<text x="205.8" y="59.1">2</text>
<text x="58.6" y="65.7">R9407</text>
<text x="69.1" y="63.9">2</text>
<text x="86.2" y="63.9">2</text>
<text x="31.4" y="66.8">SLP_S5#_3R</text>
<text x="163.9" y="66.5">4</text>
<text x="165.4" y="66.5">3</text>
<text x="167" y="66.5">2</text>
<text x="168.5" y="66.5">1</text>
<text x="194.2" y="69.4">1</text>
<text x="200.3" y="69.4">2</text>
<text x="47.4" y="74.6">SM_PWROK</text>
<text x="164" y="72.5">5</text>
<text x="165.6" y="72.5">6</text>
<text x="167.2" y="72.5">7</text>
<text x="168.7" y="72.5">8</text>
<text x="170.3" y="72.5">9</text>
<text x="216.4" y="76.3">1</text>
<text x="69.6" y="80.9">C9406</text>
<text x="75.4" y="81.2">1</text>
<text x="75.4" y="84">2</text>
<text x="88.1" y="78.1">1</text>
<text x="88.1" y="80.8">2</text>
<text x="101.9" y="78.3">1</text>
<text x="101.9" y="80.9">2</text>
<text x="128" y="81.2">1 C6202</text>
<text x="128" y="83.9">2</text>
<text x="163.9" y="83.6">4</text>
<text x="165.4" y="83.6">3</text>
<text x="167" y="83.6">2</text>
<text x="168.5" y="83.6">1</text>
<text x="216.4" y="79.4">2</text>
<text x="226.3" y="83.4">1</text>
<text x="32.9" y="85.5">SLP_S5#_5R</text>
<text x="53.1" y="86.3">3</text>
<text x="57" y="86.3">1</text>
<text x="226.3" y="85.7">2</text>
<text x="75.7" y="131">Q6206</text>
<text x="74.5" y="136.2">6</text>
<text x="74.6" y="132.7">8</text>
<text x="74.6" y="134.3">7</text>
<text x="74.6" y="137.3">5</text>
<text x="76.5" y="133.1">D</text>
<text x="81.5" y="133.1">S</text>
<text x="83.7" y="137.3">4</text>
<text x="83.7" y="132.7">1</text>
<text x="83.7" y="134.3">2</text>
<text x="83.7" y="135.8">3</text>
<text x="152.7" y="133.7">SLP_S5#_3R</text>
<text x="152.7" y="136.8">SLP_S3#_3R</text>
<text x="74.6" y="143.6">8</text>
<text x="75.7" y="141.8">Q6202</text>
<text x="76.5" y="144">D</text>
<text x="78" y="138.1">G</text>
<text x="81.5" y="144">S</text>
<text x="83.7" y="143.6">1</text>
<text x="123.3" y="139.1">1</text>
<text x="123.3" y="143.4">2</text>
<text x="125" y="139.9">C6212</text>
<text x="74.5" y="147.1">6</text>
<text x="74.6" y="145.1">7</text>
<text x="74.6" y="148.3">5</text>
<text x="78" y="149">G</text>
<text x="83.7" y="148.3">4</text>
<text x="83.7" y="145.1">2</text>
<text x="83.7" y="146.6">3</text>
<text x="114" y="150">1</text>
<text x="155.9" y="144.5">M_VREF</text>
<text x="54.7" y="155.4">SLP_S3#_5R</text>
<text x="95.1" y="150.4">1</text>
<text x="97.4" y="150.4">2</text>
<text x="114" y="154.3">2</text>
<text x="179.5" y="151.2">1 C6843</text>
<text x="179.5" y="154.3">2</text>
<text x="188.6" y="152.7">1</text>
<text x="188.6" y="155.5">2</text>
<text x="224.4" y="151.2">1</text>
<text x="224.4" y="153.8">2</text>
<text x="235.2" y="151.2">1</text>
<text x="235.2" y="153.8">2</text>
<text x="55.6" y="164.8">SLP_S3_5R</text>
<text x="101.1" y="164.2">1</text>
<text x="106.3" y="167.6">2</text>
<text x="106.3" y="162.3">3</text>
</g>
<g font-size="1.6">
<text x="125.7" y="147.4">Close to VRAM</text>
<text x="238.7" y="184.8">TITLE</text>
<text x="239.2" y="190.4">SIZE</text>
<text x="243.7" y="190.4">CODE</text>
<text x="251.6" y="190.4">DOC. NUMBER</text>
<text x="266.6" y="190.4">REV</text>
<text x="191.3" y="193.9">CHANGE by</text>
<text x="205.4" y="194.1">Eric Lai</text>
<text x="225.9" y="194.1">20-Jul-2009</text>
<text x="244.7" y="193.9">SHEET</text>
<text x="253.9" y="194.1">8</text>
<text x="258.2" y="193.9">OF</text>
<text x="263.3" y="194.1">69</text>
</g>
<g font-size="1.2" fill="#00f">
<text x="185.4" y="29.4">5-,6-,7-,9-,10-,11-,39-,66-</text>
<text x="66.9" y="47">7-,8-,9-,10-,11-,12-,39-,43-,47-,48-,54-</text>
<text x="241.5" y="52.8">8-,19-,23-,24-,26-,27-,66-</text>
<text x="70.5" y="54.3">8-,19-,23-,24-,26-,27-,66-</text>
<text x="237.3" y="64.1">POWERPAD_2_0610</text>
<text x="43.6" y="66.2">8-,12-,41-,51-</text>
<text x="237.3" y="71.9">POWERPAD_2_0610</text>
<text x="59.2" y="74">19-</text>
<text x="45.2" y="84.9">12-</text>
<text x="56.4" y="128.9">8-,19-,23-,24-,26-,27-,66-</text>
<text x="106.2" y="128.9">10-,16-,24-,31-,33-,35-,36-,43-,60-,61-,66-</text>
<text x="190.1" y="130.4">7-,8-,9-,10-,11-,12-,39-,43-,47-,48-,54-</text>
<text x="225.8" y="130.4">8-,19-,23-,24-,26-,27-,66-</text>
<text x="255.4" y="130.4">26-,27-</text>
<text x="164.6" y="136">9-,12-,41-,51-</text>
<text x="165" y="132.9">8-,12-,41-,51-</text>
<text x="76.3" y="139.9">AO4406</text>
<text x="164.9" y="144">19-,26-,27-</text>
<text x="239.9" y="141.8">POWERPAD_2_0610</text>
<text x="66.9" y="154.8">9-,10-,11-,12-,37-</text>
<text x="76.3" y="150.7">AO4406</text>
<text x="66.9" y="164.2">9-,10-,12-,58-</text>
</g>
<g font-size="1.2" fill="#f00">
<text x="113.1" y="59.4">2</text>
<text x="120.1" y="59.6">1</text>
<text x="165" y="59.9">G</text>
<text x="170.1" y="58.4">D</text>
<text x="170.1" y="63">S</text>
<text x="57.9" y="66.1">1</text>
<text x="63.4" y="66.1">2</text>
<text x="107.8" y="70.9">4</text>
<text x="107.8" y="69.4">3</text>
<text x="107.8" y="66.2">1</text>
<text x="107.8" y="67.8">2</text>
<text x="109.7" y="70">VOUT</text>
<text x="109.7" y="66.9">EN_PSV</text>
<text x="109.7" y="68.5">TON</text>
<text x="109.7" y="71.6">V5FILT</text>
<text x="119.2" y="68.5">DRVH</text>
<text x="119.4" y="66.9">VBST</text>
<text x="119.9" y="71.6">TRIP</text>
<text x="121.1" y="70">LL</text>
<text x="123.6" y="70.9">11</text>
<text x="123.6" y="66.2">14</text>
<text x="123.6" y="69.4">12</text>
<text x="123.6" y="67.8">13</text>
<text x="133.6" y="67.6">1</text>
<text x="134" y="70.7">1</text>
<text x="139.5" y="70.7">2</text>
<text x="139.8" y="67.6">2</text>
<text x="145.9" y="67.8">1</text>
<text x="149.2" y="67.8">2</text>
<text x="107.8" y="72.5">5</text>
<text x="107.8" y="75.6">7</text>
<text x="107.8" y="74">6</text>
<text x="109.7" y="73.1">VFB</text>
<text x="109.7" y="76.2">GND</text>
<text x="109.7" y="74.6">PGOOD</text>
<text x="118.7" y="73.1">V5DRV</text>
<text x="119.2" y="76.2">PGND</text>
<text x="119.4" y="74.6">DRVL</text>
<text x="120.1" y="77.8">TML</text>
<text x="123.6" y="72.5">10</text>
<text x="123.6" y="74">9</text>
<text x="123.6" y="75.6">8</text>
<text x="123.6" y="77.2">15</text>
<text x="165" y="77">G</text>
<text x="170.1" y="75.5">D</text>
<text x="210.7" y="74.9">1</text>
<text x="170.1" y="80.1">S</text>
<text x="210.7" y="80.5">2</text>
<text x="210.7" y="87.3">1</text>
<text x="210.7" y="92.9">2</text>
<text x="202.2" y="136.2">11</text>
<text x="202.2" y="137.8">10</text>
<text x="204.7" y="136.8">TML</text>
<text x="209.7" y="136.8">VDDQSNS</text>
<text x="216.9" y="136.2">1</text>
<text x="216.9" y="137.8">2</text>
<text x="202.8" y="140.8">8</text>
<text x="202.8" y="142.4">7</text>
<text x="202.8" y="139.3">9</text>
<text x="202.8" y="144">6</text>
<text x="204.7" y="141.5">GND</text>
<text x="204.7" y="143">S3</text>
<text x="204.7" y="139.9">S5</text>
<text x="204.7" y="138.4">VIN</text>
<text x="210.9" y="143">VTTSNS</text>
<text x="211.1" y="138.4">VLDOIN</text>
<text x="212.1" y="141.5">PGND</text>
<text x="213.3" y="139.9">VTT</text>
<text x="216.9" y="140.8">4</text>
<text x="216.9" y="139.3">3</text>
<text x="216.9" y="142.4">5</text>
<text x="204.7" y="144.6">VTTREF</text>
<text x="79.6" y="154.6">1</text>
<text x="85.1" y="154.6">2</text>
<text x="106.5" y="151">1</text>
<text x="106.5" y="156.6">2</text>
</g>
<g font-size=".8" fill="#f00">
<text x="102.4" y="164.2">G</text>
<text x="105.4" y="163">D</text>
<text x="105.4" y="166.2">S</text>
</g>
</svg>
